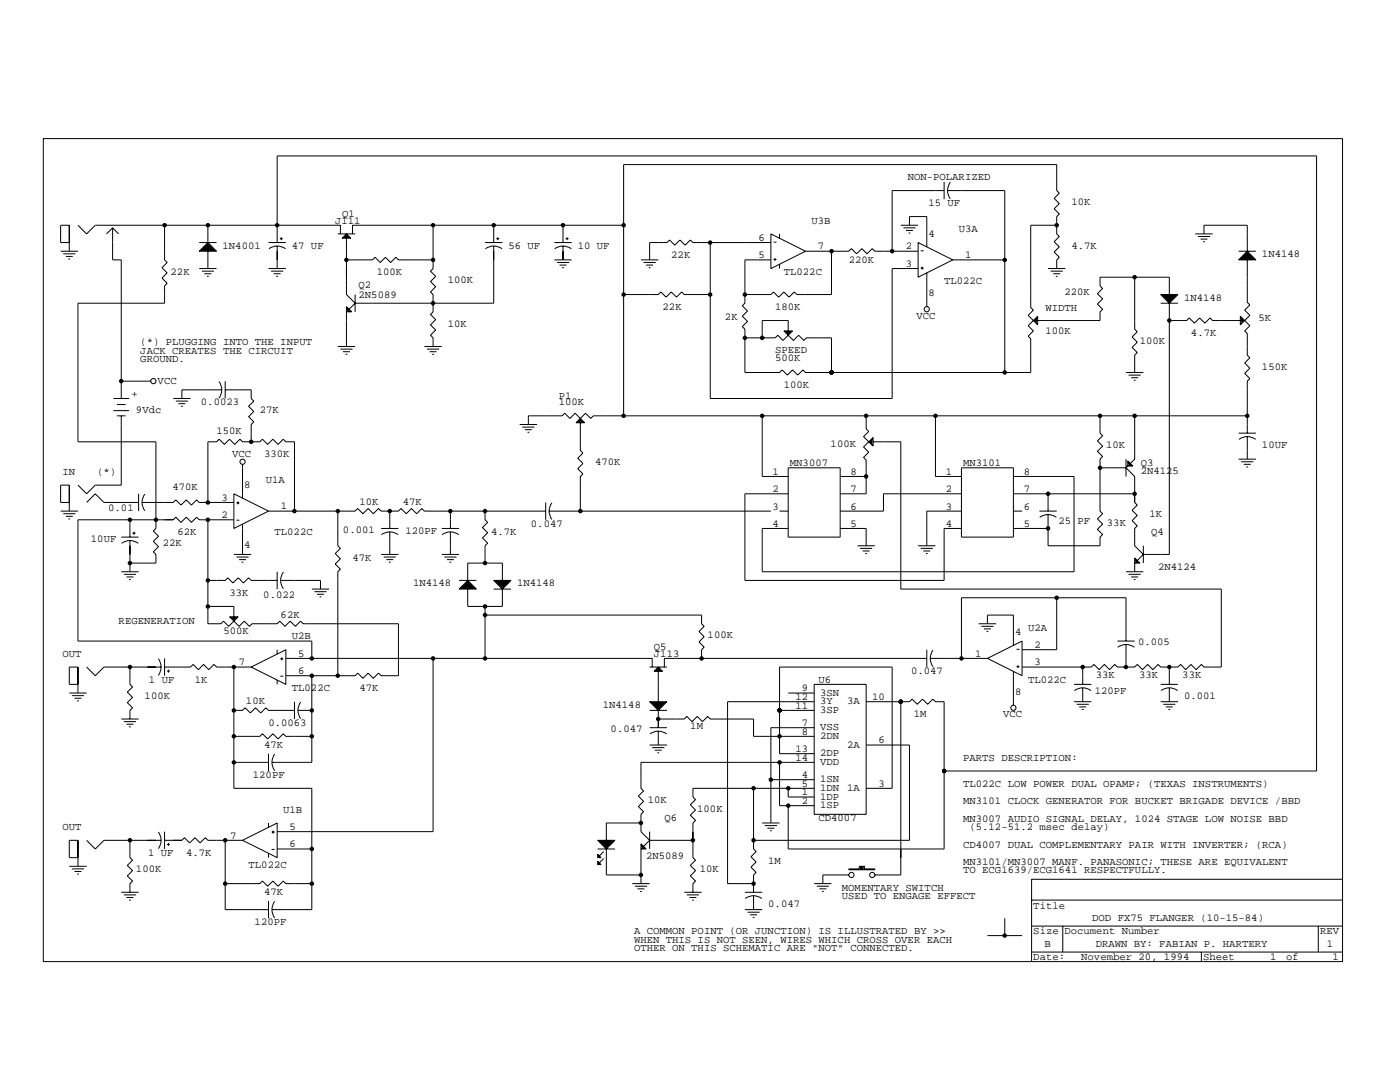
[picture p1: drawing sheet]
<svg xmlns="http://www.w3.org/2000/svg" width="279mm" height="216mm" viewBox="0 0 279 216" stroke-linecap="round" stroke-linejoin="round" font-family="sans-serif">
<g fill="none" stroke="#000" stroke-width=".2">
<path d="M8.6 27.7h259.3v164.2h-259.3zM188.4 38h-10.4v12.1M188.4 36.3v3.5M189.1 38h11.4v36.3M189.7 36.4a2.77 2.77 0 0 0 0 3.3M12.1 50.1h3.5M12.6 50.6h2.4M13.1 51.2h1.4M13.7 51.7h.3M13.8 48.4h-1.7v-3.5h1.7v5.2M15.6 44.9l1.7 1.8 1.7-1.8h48.9v1.8M22.5 45.5v6.4h1.7v27.6"/>
<path d="M22.5 45.5l1.2 1.2M22.5 45.5l-1.2 1.2M32.8 44.9v7l.6 .5-1.1 1 1.1 1.1-1.1 1 1.1 1-.6 .5v3.5h-17.2v27.7h15.5v17.2l-.5 .6 1 1-1 1 1 1.1-1 1 .5 .5v1.8h-5.2M39.8 48.4h3.4M39.8 53.6h3.4M40.1 50h2.8M40.3 49.8h2.4M40.3 54.1h2.4M40.4 49.6h2.1M40.6 49.4h1.8M40.8 49.3h1.4M40.8 54.6h1.4"/>
<path d="M41 49.1h1M41.1 48.9h.7M41.3 48.7h.4M41.3 55.1h.4M41.5 48.6h.1M41.5 48.4l1.7 1.7h-3.4zM41.5 44.9v3.5M41.5 50.1v3.5M53.6 48.4h3.4M53.6 53.6h3.4M53.7 49.6a2.77 2.77 0 0 1 3.3 0M54.1 54.1h2.4"/>
<path d="M54.6 54.6h1.4M55.1 55.1h.4M55.3 48.4v-17.3h207.4v122.7h-74.3M55.3 49.1v4.5M55.8 47.6h.6M56.1 47.3v.6M67.4 46.7h3.5M68.6 47.4h1.1M68.8 47.2h.7M69 47h.3M69.1 46.8h.1M69.1 46.7l.9 .8h-1.7z"/>
<path d="M69.1 51.9h5.2l.5-.6 1.1 1.1 1-1.1 1.1 1.1 1-1.1 .5 .6h6.9M69.1 47.5v11.3l1.8 1.7M70.9 58.8v3.4M86.4 44.9v8.7l-.5 .5 1 1-1 1.1 1 1-1 1.1 .5 .5v3.4l-.5 .5 1 1.1-1 1 1 1.1-1 1 .5 .5v1.7M96.8 48.4h3.5M96.9 49.6a2.77 2.77 0 0 1 3.3 0M98.5 49.1v11.4h-27.6M98.5 44.9v3.5M99 47.6h.6M99.3 47.3v.6M110.6 51.9h3.5M110.6 48.4h3.5"/>
<path d="M110.7 49.6a2.77 2.77 0 0 1 3.3 0M111.1 52.4h2.5M111.7 52.9h1.4M112.2 53.4h.3M112.4 44.9v3.5M112.4 49.1v2.8M112.9 47.6h.6M113.2 47.3v.6M124.5 44.9h-54.1v1.8M124.5 58.8h6.9l.5-.5 1 1 1.1-1 1 1 1-1 .6 .5h5.1M127.9 51.9h3.5M128.4 52.4h2.5"/>
<path d="M129 52.9h1.3M129.5 53.4h.3M141.7 48.4v31.1h36.3v-25.9h5.2M153.8 48.4h-15.5l-.5-.5-1.1 1-1-1-1 1-1.1-1-.5 .5h-3.5v3.5M153.8 46.7l7 3.4-7 3.5zM154.4 51.8h.6M154.4 48.3h.6M154.7 51.5v.6M155.6 46.7v.8M155.6 52.7v.9M160.8 50.1h8.6l.5-.5 1.1 1 1-1 1 1 1.1-1 .5 .5h8.6M165.9 50.1v8.7h-6.9l-.5-.5-1 1-1.1-1-1 1-1-1-.6 .5h-5.1"/>
<path d="M179.8 44.9h3.4M180.3 45.5h2.4M180.8 46h1.4M181.3 46.5h.4M181.5 44.9v-1.7h3.5v6.1M183.2 48.4l6.9 3.5-6.9 3.4zM183.8 53.5h.5M183.8 50h.5M184 53.2v.6M185 54.5v6.7M190.1 51.9h10.4M209.2 53.6h3.4"/>
<path d="M209.7 54.1h2.4M210.2 54.6h1.4M210.7 55.1h.4M210.9 44.9h-5.2v16.5l.5 .5-1 1 1.9 1.9v-1.7l-1.9 1.9 1 1-1 1.1 .5 .5v6.7h-44.9l-.6-.5-1 1-1-1-1.1 1-1-1-.5 .5h-6.9v-8.6l-.6-.5 1.1-1.1-1.1-1 1.1-1-1.1-1.1 .6-.5v-8.6h5.1M210.9 53.6v-1.7l.5-.6-1-1 1-1-1-1.1 1-1-.5-.5v-3.5l.5-.5-1-1 1-1.1-1-1 1-1.1-.5-.5v-5.2h-86.4v50.2M226.4 55.3v10.4l.6 .5-1.1 1 1.1 1.1-1.1 1 1.1 1.1-.6 .5v3.4M231.6 58.8h3.5l-1.7 1.7zM232 58.9h2.7M232.2 59.1h2.4M232.3 59.3h2.1M232.5 59.5h1.7M232.7 59.6h1.4"/>
<path d="M232.8 59.8h1.1M233 60h.7M233.4 58.8v-3.5h-13.9v1.7l.6 .6-1.1 1 1.1 1-1.1 1.1 1.1 1-.6 .5v1.8h-12.4M238.5 46.7h3.5M239.1 47.2h2.4M239.6 47.7h1.4M240.1 48.2h.3M240.3 46.7v-1.8h8.6v5.2M247.2 50.1h3.4M247.5 51.7h2.8M247.7 51.5h2.4M247.9 51.3h2.1"/>
<path d="M248.1 51.2h1.7M248.2 51h1.4M248.4 50.8h1M248.6 50.6h.7M248.7 50.5h.4M248.9 50.3h.1M248.9 50.1l1.7 1.8h-3.4zM248.9 51.9v8.4l.5 .5-1 1.1 1 1-1.9 1.9v-1.7l1.9 1.9-1 1 .5 .6v4.3l.5 .5-1 1 1 1.1-1 1 1 1-.5 .6v10.3M22.6 79.5h3.2M24.2 76.1h5.9M34.6 79.5h3.4M43.7 76.1a2.77 2.77 0 0 1 0 3.4"/>
<path d="M44.3 77.8h-8v1.7M44.9 77.8h5.2v1.7l.5 .5-1 1.1 1 1-1 1 1 1.1-.5 .5v3.5M44.9 76.1v3.4M67.4 69.1h3.5M67.9 69.7h2.5M68.5 70.2h1.3M69 70.7h.3M69.1 62.2h1.1l-1.1-1v7.9M69.3 61.5h.1M69.3 61.7h.2M69.3 61.9h.4M69.3 62.1h.5"/>
<path d="M70.9 60.5l-1.2 1.2M84.7 69.1h3.5M85.2 69.7h2.4M85.7 70.2h1.4M86.3 70.7h.3M148.7 67.4h6l.5-.5 1.1 1 1.9-1.9h-1.8l1.9 1.9 1.1-1 1 1 .5-.5h5v6.9M156.8 66.2h1M157 66.4h.6M157.1 66.6h.4M157.3 66.7h.1M157.3 66v-2h-5.2v3.4M206.4 64h.5"/>
<path d="M206.6 63.8h.3M206.6 64.1h.3M206.7 63.6h.2M206.7 64.3h.2M206.9 63.4h.1M206.9 64.5h.1M224.7 74.3h3.5M225.2 74.8h2.5M225.8 75.4h1.3M226.3 75.9h.3M231.6 60.5h3.5M233.2 60.2h.3"/>
<path d="M233.4 60.3h.1M233.4 64h3.4l.5-.6 1.1 1.1 1-1.1 1 1.1 1.1-1.1 .5 .6h5.5M233.4 60.5v50.1h-5.2M247.7 63.4h.1M247.7 64.5h.1M247.7 64h.5M247.7 63.6h.2M247.7 63.8h.4M247.7 64.1h.4M247.7 64.3h.2M22.6 81.9h3.2M23.3 83h1.8"/>
<path d="M23.3 80.7h1.8M24.2 83v13.8h-5.2l-1.7 1.7-1.7-1.7M27.7 98.5v3.5M28.9 98.6a2.77 2.77 0 0 0 0 3.3M35.1 80h2.4M35.6 80.6h1.4M36.1 81.1h.4M46.7 98.5l6.9 3.5-6.9 3.4zM48.4 92.7v6.7M103.7 84.7h3.5M104.2 85.2h2.5M104.8 85.7h1.3"/>
<path d="M105.3 86.3h.3M115.3 84.2h1M115.5 84h.7M115.6 83.8h.4M115.8 83.7h.1M115.8 84.4v5.5l.5 .5-1 1 1 1.1-1 1 1 1.1-.5 .5v6.9M152.1 83v12.1h5.2M157.3 93.3h10.4v13.9h-10.4zM157.3 98.5h-8.6v17.3h39.7v-10.4h3.5M167.7 95.1h5.2M172.9 83v2.6l.5 .5-1.1 1 1.9 1.9v-1.7l-1.9 1.9 1.1 1-1.1 1.1 .6 .5v6.7h-5.2M173.6 88.2h.5"/>
<path d="M173.7 88h.4M173.7 88.3h.4M173.9 87.8h.2M173.9 88.5h.2M174.1 87.6h.1M174.1 88.7h.1M174.2 88.2h5.6v29.3h63.9v15.6h-3.4l-.5-.5-1.1 1-1-1-1.1 1-1-1-.5 .5h-3.5l-.5-.5-1 1-1.1-1-1 1-1-1-.6 .5h-3.4l-.5-.5-1.1 1-1-1-1 1-1.1-1-.5 .5h-13.8M186.7 83v12.1h5.2M191.9 93.3h10.3v13.9h-10.3zM191.9 98.5h-15.6v3.5h-8.6M202.2 95.1h12.1v19h-62.2v-8.7h5.2M202.2 98.5h24.2"/>
<path d="M209.2 98.5v3.5M219.5 93.3h5.2M219.5 83v3.4l.6 .5-1.1 1.1 1.1 1-1.1 1.1 1.1 1-.6 .5v10.4l.6 .5-1.1 1 1.1 1.1-1.1 1 1.1 1.1-.6 .5v1.7h-10.3v-6.2M224.7 93.3l1.7 1.8v5.2l.6 .5-1.1 1 1.1 1.1-1.1 1 1.1 1-.6 .5v3.5l1.8 1.7M224.7 91.6v3.5M225.1 92l1 1h-1zM225.1 93l-.4 .3M225.2 92.3h.1M225.2 92.5h.2M225.2 92.7h.4M225.2 92.8h.6M226.4 83v8.6l-.8 .9"/>
<path d="M247.2 86.4h3.4M247.2 91.6h3.4M247.3 87.7a2.77 2.77 0 0 1 3.3 0M247.7 92.1h2.4M248.2 92.7h1.4M248.7 93.2h.4M248.9 83h-130.5l-.5 .5-1-1-1.9 1.9h1.7l-1.9-1.9-1.1 1-1-1-.5 .5h-6.8v1.7M248.9 87.1v4.5M12.1 102h3.5M12.6 102.5h2.4M13.1 103h1.4M13.7 103.5h.3"/>
<path d="M13.8 100.3h-1.7v-3.5h1.7v5.2M17.3 100.3l1.7-1.8 1.7 1.8h7M24.2 114.1h3.5M24.2 107.2h3.5M24.3 108.4a2.77 2.77 0 0 1 3.3 0M24.7 114.6h2.4M25.2 115.1h1.4M25.8 115.6h.3M25.9 103.7v3.5M25.9 107.9v6.2M26.4 106.4h.6M26.7 106.1v.6"/>
<path d="M28.3 100.3h6.3l.5-.6 1 1.1 1.1-1.1 1 1.1 1-1.1 .6 .6h6.9M41.5 100.3v-12.1h1.7l.5-.6 1.1 1.1 1-1.1 1 1.1 1.1-1.1 .5 .6h3.5l.5-.6 1 1.1 1.1-1.1 1 1.1 1-1.1 .5 .6h1.8v13.8M41.5 115.8h3.4l.6-.5 1 1 1-1 1.1 1 1-1 .5 .5h5.2M41.5 103.7v20.8h2.6l.5-.6 1 1.1 1.9-1.9h-1.7l1.9 1.9 1-1.1 1.1 1.1 .5-.5h5l.5-.6 1.1 1.1 1-1.1 1 1.1 1.1-1.1 .5 .6h19v10.3h-3.4l-.6-.5-1 1.1-1-1.1-1.1 1.1-1-1.1-.5 .5h-13.9M46.7 110.6h3.4M46.7 103.7h-6.9l-.6-.5-1 1-1-1-1.1 1-1-1-.5 .5h-19v24.2h46.6v3.5M47.2 100.3h.6M47.2 103.8h.6M47.2 111.1h2.4M47.5 100.1v.5M47.7 111.7h1.4M48.2 112.2h.4"/>
<path d="M48.4 104.6v6M53.6 102h17.3l.5-.5 1 1 1.1-1 1 1 1-1 .6 .5h3.4l.5-.5 1.1 1 1-1 1 1 1.1-1 .5 .5h24.2M55.3 114.1v3.4M56 115.8h8v1.7M56.6 114.2a2.77 2.77 0 0 0 0 3.3M62.2 117.5h3.5M62.7 118.1h2.5M63.3 118.6h1.4M63.8 119.1h.3M67.4 102v6.9l.5 .5-1 1.1 1 1-1 1 1 1.1-.5 .5v20.7M76.1 105.4h3.4M76.1 110.6h3.4"/>
<path d="M76.1 106.7a2.77 2.77 0 0 1 3.4 0M76.6 111.1h2.4M77.1 111.7h1.4M77.6 112.2h.4M77.8 102v3.4M77.8 106.1v4.5M88.2 105.4h3.4M88.2 110.6h3.4M88.2 106.7a2.77 2.77 0 0 1 3.4 0M88.7 111.1h2.4M89.2 111.7h1.4M89.7 112.2h.4"/>
<path d="M89.9 102v3.4M89.9 106.1v4.5M91.6 115.8h3.5M92 117.4h2.7M92.1 117.2h2.5M92.3 117h2.1M92.5 116.9h1.7M92.7 116.7h1.3M92.8 116.5h1.1M93 116.3h.7M93.2 116.2h.3M93.3 116h.1"/>
<path d="M93.3 115.8v-3.4h7v3.4M93.3 117.5v3.5h7v-3.5M93.3 115.8l1.8 1.7h-3.5zM96.8 102v1.7l.5 .5-1 1.1 1 1-1 1 1 1.1-.5 .5v3.5M98.5 115.8h3.5l-1.7 1.7zM98.5 117.5h3.5M98.9 116h2.7M99 116.2h2.5M99.2 116.3h2.1M99.4 116.5h1.7M99.6 116.7h1.4M99.7 116.9h1.1"/>
<path d="M99.9 117h.7M100.1 117.2h.3M100.3 117.4h.1M108.9 100.3v3.4M109.6 102h44.2M110.2 100.3a2.77 2.77 0 0 0 0 3.4M155.6 102h1.7M167.7 105.4h5.2v3.5M171.1 108.9h3.5M171.7 109.4h2.4M172.2 109.9h1.4M172.7 110.5h.3"/>
<path d="M183.2 108.9h3.5M183.8 109.4h2.4M184.3 109.9h1.4M184.8 110.5h.3M191.9 102h-6.9v6.9M202.2 102h1.8M202.2 105.4h7M207.4 102h3.5M207.5 103.2a2.77 2.77 0 0 1 3.3 0M210.9 119.3v10.3h-6.9M224.7 114.1h3.5M225.2 114.6h2.5"/>
<path d="M225.8 115.1h1.3M226.3 115.6h.3M226.4 112.4h1.1l-1.1-1.1v2.8M226.6 111.7h.1M226.6 111.8h.2M226.6 112h.4M226.6 112.2h.5M228.2 110.6l-1.2 1.2M228.2 108.9v3.5M13.8 138.3h3.5M14.3 138.8h2.5M14.9 139.3h1.3"/>
<path d="M15.4 139.8h.3M15.6 136.6h-1.8v-3.5h1.8v5.2M17.3 133.1l1.7 1.7 1.7-1.7h11.5M25.9 133.1v3.5l.5 .5-1 1 1 1.1-1 1 1 1-.5 .5v1.8M31.6 131.4a2.77 2.77 0 0 1 0 3.4M32.8 133.1h5.2l.5-.5 1.1 1 1-1 1.1 1 1-1 .5 .5h6.9M32.8 131.4v3.4M33.3 133.9h.6M33.6 133.6v.6M41.5 121h5.2v2.1M46.2 123.2h1M46.3 123.4h.7"/>
<path d="M46.5 123.6h.3M46.7 123.8h.1M46.7 133.1v24.2h15.5v24.2h-7.9M50.1 133.1l6.9-3.5v7zM55.3 129.6v.9M55.3 135.7v.9M55.9 131.5h.6M55.9 134.9h.6M56.2 131.2v.6M57 131.4h73.2v1.7M62.2 134.8v17.3h-7.9M86.4 131.4v34.5h-31.1"/>
<path d="M96.8 122.7h43.2v1.8l.5 .5-1 1 1 1.1-1 1 1 1-.5 .5v1.8M96.8 121v10.4M129.6 133.1h3.5M130.9 133.8h1M131 133.6h.7M131.2 133.4h.3M131.4 133.3h.1M131.4 134v6M131.4 133.1l.8 .9h-1.7zM157.3 138.3h5.2M162.5 136.6h10.4v25.9h-10.4zM185 131.4h-52.4v1.7"/>
<path d="M185 129.6v3.5M185.7 131.4h11.4M186.2 129.7a2.77 2.77 0 0 0 0 3.3M195.3 124.5h3.5M195.9 125h2.4M196.4 125.5h1.4M196.9 126h.3M197.1 124.5v-1.8h5.1v6.1M197.1 131.4l6.9-3.5v6.9zM202.2 134v6.7M202.9 133h.6M202.9 129.6h.6"/>
<path d="M203.2 132.7v.6M214.3 136.6h3.5M214.4 137.8a2.77 2.77 0 0 1 3.3 0M216.1 133.1v3.5M216.1 137.3v2.7M223 127.9h3.4M223.1 129.2a2.77 2.77 0 0 1 3.3 0M224.7 127.9v-8.6h-32.8v12.1M224.7 128.6v4.5M231.6 136.6h3.5M231.7 137.8a2.77 2.77 0 0 1 3.3 0M233.4 133.1v3.5"/>
<path d="M233.4 137.3v2.7M24.2 143.5h3.5M24.7 144h2.4M25.2 144.5h1.4M25.8 145h.3M46.7 146.9h5.2l.5-.5 1 1.1 1.1-1.1 1 1.1 1-1.1 .5 .5h5.2M46.7 141.7h1.7l.5-.5 1.1 1.1 1-1.1 1 1.1 1.1-1.1 .5 .5h5.2M46.7 152.1h6.9M53.6 150.4v3.4M54.8 150.5a2.77 2.77 0 0 0 0 3.3M58.8 140v3.5M59.5 141.7h2.7"/>
<path d="M60 140.1a2.77 2.77 0 0 0 0 3.3M129.6 140h3.5l-1.7 1.7zM129.6 148.7h3.5M129.6 145.2h3.5M129.6 141.7h3.5M129.7 146.5a2.77 2.77 0 0 1 3.3 0M130 140.2h2.8M130.2 149.2h2.4M130.2 140.4h2.4M130.3 140.5h2.1M130.5 140.7h1.7M130.7 149.7h1.4"/>
<path d="M130.7 140.9h1.4M130.9 141.1h1M131 141.2h.7M131.2 150.2h.3M131.2 141.4h.3M131.4 141.6h.1M131.4 143.5h5.2l.5-.5 1 1 1.1-1 1 1 1-1 .5 .5h8.7v3.4h12.1M131.4 141.7v3.5M131.4 145.9v2.8M150.4 157.3v12.1l.5 .5-1 1.1 1 1-1 1 1 1.1-.5 .5v3.4M153.8 155.6h8.7M155.6 141.7h6.9"/>
<path d="M155.6 152.1v8.7h6.9M157.3 157.3v1.7h5.2M162.5 150.4h-6.9v-17.3h22.4v24.2h-5.1M162.5 140h-17.3v36.3h5.2M162.5 145.2h-8.7v19M162.5 152.1h-34.6v5.2l.5 .5-1 1.1 1 1-1 1 1 1.1-.5 .5v3.4l1.7 1.8M162.5 157.3h-24.2v1.7l.5 .6-1 1 1 1-1 1.1 1 1-.5 .5v6.9l.5 .6-1 1 1 1-1 1.1 1 1-.5 .5v1.7M172.9 140h8.6l.5-.5 1.1 1 1-1 1 1 1.1-1 .5 .5h1.7v29.4h-31.1v-8.6M172.9 148.7h8.6v19h-31.1M179.8 140v34.6h-5.2M214.3 140h3.5M214.9 140.5h2.4"/>
<path d="M215.4 141.1h1.4M215.9 141.6h.3M231.6 140h3.5M232.2 140.5h2.4M232.7 141.1h1.4M233.2 141.6h.3M13.8 172.9h3.5M14.3 173.4h2.5M14.9 173.9h1.3M15.4 174.4h.3M15.6 171.1h-1.8v-3.4h1.8v5.2M17.3 167.7l1.7 1.7 1.7-1.7h11.5"/>
<path d="M24.2 178h3.5M24.7 178.6h2.4M25.2 179.1h1.4M25.8 179.6h.3M25.9 167.7v3.4l.5 .6-1 1 1 1-1 1.1 1 1-.5 .5v1.7M31.6 166a2.77 2.77 0 0 1 0 3.3M32.8 167.7h3.5l.5-.5 1.1 1 1-1 1 1 1.1-1 .5 .5h6.9M32.8 165.9v3.5M33.3 168.5h.6M33.6 168.2v.6M44.9 176.3h7l.5-.5 1 1 1.1-1 1 1 1-1 .5 .5h5.2M44.9 167.7v13.8h8.7"/>
<path d="M48.4 167.7l6.9-3.5v6.9zM53.6 164.2v.9M53.6 170.3v.8M53.6 179.8v3.4M54.2 166h.6M54.2 169.5h.6M54.5 165.7v.6M54.8 179.8a2.77 2.77 0 0 0 0 3.4M55.3 169.4h6.9M119.3 169.4h3.4M119.3 167.7h3.4l-1.7 1.7zM119.3 170.4l.7 .7h-.7z"/>
<path d="M119.3 171.8l.7 .7h-.7zM119.4 170.8h.1M119.4 172.2h.1M119.4 171h.2M119.4 172.3h.2M119.6 167.8h2.8M119.8 168h2.4M120 168.2h2M120.1 168.4h1.8M120.3 168.5h1.4M120.5 169.9l-.9 .9M120.5 171.3l-.9 .9"/>
<path d="M120.5 168.7h1M120.7 168.9h.6M120.8 169.1h.4M121 169.2h.1M121 169.4v5.2h6.9M126.2 176.3h3.4M126.7 176.8h2.4M127.2 177.4h1.4M127.7 177.9h.4M127.9 169.4h1.1l-1.1-1v7.9M127.9 164.2h-6.9v3.5M128.1 168.7h.1"/>
<path d="M128.1 168.9h.2M128.1 169.1h.3M128.1 169.2h.5M129.6 167.7h8.7M129.6 165.9v3.5M129.6 167.7l-1.2 1.2M136.6 178h3.4M137.1 178.6h2.4M137.6 179.1h1.4M138.1 179.6h.4M148.7 178h3.4M148.7 179.3a2.77 2.77 0 0 1 3.4 0"/>
<path d="M150.4 178.7v2.8M152.1 164.2h3.5M152.6 164.7h2.5M153.2 165.3h1.3M153.7 165.8h.3M162.5 176.3h3.4M163 176.8h2.4M163.5 177.4h1.4M164 177.9h.4M169.4 174.6h-5.2v1.7M169.4 173.4h2.1v-.5h1v.5h2.1v.2h-5.2zM171.7 173.4h.6"/>
<path d="M171.7 173h.6M171.7 173.2h.6M205.9 179.6h62M267.9 175.5h-62v16.4M148.7 181.5h3.4M149.2 182h2.4M149.7 182.5h1.4M150.2 183.1h.4M197.1 186.7h6.9M200.5 183.2v3.5M205.9 190h62M205.9 184.8h62"/>
<path d="M212.1 184.8v5.2M239.8 190v1.9M263.1 184.8v5.2"/>
<circle cx="32.9" cy="44.9" r=".35"/>
<circle cx="32.9" cy="44.9" r=".17"/>
<circle cx="41.5" cy="44.9" r=".35"/>
<circle cx="41.5" cy="44.9" r=".17"/>
<circle cx="55.3" cy="44.9" r=".35"/>
<circle cx="55.3" cy="44.9" r=".17"/>
<circle cx="69.1" cy="51.9" r=".35"/>
<circle cx="69.1" cy="51.9" r=".17"/>
<circle cx="86.4" cy="44.9" r=".35"/>
<circle cx="86.4" cy="51.9" r=".35"/>
<circle cx="86.4" cy="51.9" r=".17"/>
<circle cx="86.4" cy="44.9" r=".17"/>
<circle cx="98.5" cy="44.9" r=".35"/>
<circle cx="98.5" cy="44.9" r=".17"/>
<circle cx="112.4" cy="44.9" r=".35"/>
<circle cx="112.4" cy="44.9" r=".17"/>
<circle cx="124.5" cy="58.8" r=".35"/>
<circle cx="124.5" cy="44.9" r=".35"/>
<circle cx="124.5" cy="44.9" r=".17"/>
<circle cx="124.5" cy="58.8" r=".17"/>
<circle cx="141.7" cy="58.8" r=".35"/>
<circle cx="141.7" cy="48.4" r=".35"/>
<circle cx="141.7" cy="48.4" r=".17"/>
<circle cx="141.7" cy="58.8" r=".17"/>
<circle cx="148.7" cy="58.8" r=".35"/>
<circle cx="148.7" cy="58.8" r=".17"/>
<circle cx="165.9" cy="50.1" r=".35"/>
<circle cx="165.9" cy="50.1" r=".17"/>
<circle cx="178.1" cy="50.1" r=".35"/>
<circle cx="178.1" cy="50.1" r=".17"/>
<circle cx="200.5" cy="51.9" r=".35"/>
<circle cx="200.5" cy="51.9" r=".17"/>
<circle cx="210.9" cy="44.9" r=".35"/>
<circle cx="210.9" cy="44.9" r=".17"/>
<circle cx="226.4" cy="55.3" r=".35"/>
<circle cx="226.4" cy="55.3" r=".17"/>
<circle cx="24.2" cy="76.1" r=".35"/>
<circle cx="24.2" cy="76.1" r=".17"/>
<circle cx="30.6" cy="76.1" r=".52"/>
<circle cx="86.4" cy="60.5" r=".35"/>
<circle cx="86.4" cy="60.5" r=".17"/>
<circle cx="148.7" cy="67.4" r=".35"/>
<circle cx="148.7" cy="67.4" r=".17"/>
<circle cx="152.1" cy="67.4" r=".35"/>
<circle cx="152.1" cy="67.4" r=".17"/>
<circle cx="165.9" cy="74.3" r=".35"/>
<circle cx="165.9" cy="74.3" r=".17"/>
<circle cx="185" cy="61.7" r=".52"/>
<circle cx="200.5" cy="74.3" r=".35"/>
<circle cx="200.5" cy="74.3" r=".17"/>
<circle cx="233.4" cy="63.9" r=".35"/>
<circle cx="233.4" cy="63.9" r=".17"/>
<circle cx="48.4" cy="92.1" r=".52"/>
<circle cx="50.1" cy="88.2" r=".35"/>
<circle cx="50.1" cy="88.2" r=".17"/>
<circle cx="124.5" cy="83" r=".35"/>
<circle cx="124.5" cy="83" r=".17"/>
<circle cx="152.1" cy="83" r=".35"/>
<circle cx="152.1" cy="83" r=".17"/>
<circle cx="172.8" cy="83" r=".35"/>
<circle cx="172.8" cy="95.1" r=".35"/>
<circle cx="172.8" cy="95.1" r=".17"/>
<circle cx="172.8" cy="83" r=".17"/>
<circle cx="186.7" cy="83" r=".35"/>
<circle cx="186.7" cy="83" r=".17"/>
<circle cx="209.2" cy="98.5" r=".35"/>
<circle cx="209.2" cy="98.5" r=".17"/>
<circle cx="219.5" cy="83" r=".35"/>
<circle cx="219.5" cy="93.3" r=".35"/>
<circle cx="219.5" cy="93.3" r=".17"/>
<circle cx="219.5" cy="83" r=".17"/>
<circle cx="226.4" cy="83" r=".35"/>
<circle cx="226.4" cy="98.5" r=".35"/>
<circle cx="226.4" cy="98.5" r=".17"/>
<circle cx="226.4" cy="83" r=".17"/>
<circle cx="248.9" cy="83" r=".35"/>
<circle cx="248.9" cy="83" r=".17"/>
<circle cx="25.9" cy="103.7" r=".35"/>
<circle cx="25.9" cy="112.4" r=".35"/>
<circle cx="25.9" cy="112.4" r=".17"/>
<circle cx="25.9" cy="103.7" r=".17"/>
<circle cx="31.1" cy="103.7" r=".35"/>
<circle cx="31.1" cy="103.7" r=".17"/>
<circle cx="41.5" cy="100.3" r=".35"/>
<circle cx="41.5" cy="103.7" r=".35"/>
<circle cx="41.5" cy="115.8" r=".35"/>
<circle cx="41.5" cy="115.8" r=".17"/>
<circle cx="41.5" cy="103.7" r=".17"/>
<circle cx="41.5" cy="100.3" r=".17"/>
<circle cx="58.8" cy="102" r=".35"/>
<circle cx="58.8" cy="102" r=".17"/>
<circle cx="67.4" cy="102" r=".35"/>
<circle cx="67.4" cy="102" r=".17"/>
<circle cx="77.8" cy="102" r=".35"/>
<circle cx="77.8" cy="102" r=".17"/>
<circle cx="89.9" cy="102" r=".35"/>
<circle cx="89.9" cy="102" r=".17"/>
<circle cx="96.8" cy="102" r=".35"/>
<circle cx="96.8" cy="112.4" r=".35"/>
<circle cx="96.8" cy="102" r=".17"/>
<circle cx="96.8" cy="112.4" r=".17"/>
<circle cx="115.8" cy="102" r=".35"/>
<circle cx="115.8" cy="102" r=".17"/>
<circle cx="209.2" cy="105.4" r=".35"/>
<circle cx="209.2" cy="105.4" r=".17"/>
<circle cx="210.9" cy="119.3" r=".35"/>
<circle cx="210.9" cy="119.3" r=".17"/>
<circle cx="25.9" cy="133.1" r=".35"/>
<circle cx="25.9" cy="133.1" r=".17"/>
<circle cx="41.5" cy="121" r=".35"/>
<circle cx="41.5" cy="121" r=".17"/>
<circle cx="46.7" cy="133.1" r=".35"/>
<circle cx="46.7" cy="133.1" r=".17"/>
<circle cx="62.2" cy="134.8" r=".35"/>
<circle cx="62.2" cy="131.4" r=".35"/>
<circle cx="62.2" cy="131.4" r=".17"/>
<circle cx="62.2" cy="134.8" r=".17"/>
<circle cx="67.4" cy="134.8" r=".35"/>
<circle cx="67.4" cy="134.8" r=".17"/>
<circle cx="86.4" cy="131.4" r=".35"/>
<circle cx="86.4" cy="131.4" r=".17"/>
<circle cx="96.8" cy="121" r=".35"/>
<circle cx="96.8" cy="131.4" r=".35"/>
<circle cx="96.8" cy="122.7" r=".35"/>
<circle cx="96.8" cy="131.4" r=".17"/>
<circle cx="96.8" cy="121" r=".17"/>
<circle cx="96.8" cy="122.7" r=".17"/>
<circle cx="140" cy="131.4" r=".35"/>
<circle cx="140" cy="131.4" r=".17"/>
<circle cx="191.9" cy="131.4" r=".35"/>
<circle cx="191.9" cy="131.4" r=".17"/>
<circle cx="216.1" cy="133.1" r=".35"/>
<circle cx="216.1" cy="133.1" r=".17"/>
<circle cx="224.7" cy="133.1" r=".35"/>
<circle cx="224.7" cy="133.1" r=".17"/>
<circle cx="233.4" cy="133.1" r=".35"/>
<circle cx="233.4" cy="133.1" r=".17"/>
<circle cx="46.7" cy="152.1" r=".35"/>
<circle cx="46.7" cy="141.8" r=".35"/>
<circle cx="46.7" cy="146.9" r=".35"/>
<circle cx="46.7" cy="141.8" r=".17"/>
<circle cx="46.7" cy="146.9" r=".17"/>
<circle cx="46.7" cy="152.1" r=".17"/>
<circle cx="62.2" cy="141.8" r=".35"/>
<circle cx="62.2" cy="146.9" r=".35"/>
<circle cx="62.2" cy="141.8" r=".17"/>
<circle cx="62.2" cy="146.9" r=".17"/>
<circle cx="131.4" cy="143.5" r=".35"/>
<circle cx="131.4" cy="143.5" r=".17"/>
<circle cx="150.4" cy="157.3" r=".35"/>
<circle cx="150.4" cy="157.3" r=".17"/>
<circle cx="153.8" cy="155.6" r=".35"/>
<circle cx="153.8" cy="155.6" r=".17"/>
<circle cx="155.6" cy="152.1" r=".35"/>
<circle cx="155.6" cy="141.8" r=".35"/>
<circle cx="155.6" cy="146.9" r=".35"/>
<circle cx="155.6" cy="141.8" r=".17"/>
<circle cx="155.6" cy="146.9" r=".17"/>
<circle cx="155.6" cy="152.1" r=".17"/>
<circle cx="157.3" cy="157.3" r=".35"/>
<circle cx="157.3" cy="157.3" r=".17"/>
<circle cx="179.8" cy="140" r=".35"/>
<circle cx="179.8" cy="140" r=".17"/>
<circle cx="188.4" cy="153.8" r=".35"/>
<circle cx="188.4" cy="153.9" r=".17"/>
<circle cx="202.2" cy="141.2" r=".52"/>
<circle cx="25.9" cy="167.7" r=".35"/>
<circle cx="25.9" cy="167.7" r=".17"/>
<circle cx="44.9" cy="167.7" r=".35"/>
<circle cx="44.9" cy="176.3" r=".35"/>
<circle cx="45" cy="167.7" r=".17"/>
<circle cx="45" cy="176.3" r=".17"/>
<circle cx="62.2" cy="169.4" r=".35"/>
<circle cx="62.2" cy="176.3" r=".35"/>
<circle cx="62.2" cy="169.4" r=".17"/>
<circle cx="62.2" cy="176.3" r=".17"/>
<circle cx="127.9" cy="164.2" r=".35"/>
<circle cx="127.9" cy="174.6" r=".35"/>
<circle cx="127.9" cy="174.6" r=".17"/>
<circle cx="127.9" cy="164.2" r=".17"/>
<circle cx="138.3" cy="167.7" r=".35"/>
<circle cx="138.3" cy="167.7" r=".17"/>
<circle cx="150.4" cy="176.3" r=".35"/>
<circle cx="150.4" cy="167.7" r=".35"/>
<circle cx="150.4" cy="167.7" r=".17"/>
<circle cx="150.4" cy="176.3" r=".17"/>
<circle cx="157.3" cy="160.8" r=".35"/>
<circle cx="157.3" cy="160.8" r=".17"/>
<circle cx="169.9" cy="174.6" r=".52"/>
<circle cx="174.1" cy="174.6" r=".52"/>
<circle cx="200.5" cy="186.7" r=".35"/>
<circle cx="200.5" cy="186.7" r=".17"/>
</g>
<g font-size="2.1">
<text x="181.2" y="36">NON-POLARIZED</text>
<text x="185.3" y="41.1">15 UF</text>
<text x="213.8" y="41">10K</text>
<text x="66.9" y="44.6">J111</text>
<text x="68.3" y="43.2">Q1</text>
<text x="162" y="44.6">U3B</text>
<text x="185.3" y="47.2">4</text>
<text x="191.4" y="46.3">U3A</text>
<text x="44.4" y="49.6">1N4001</text>
<text x="58.3" y="49.6">47 UF</text>
<text x="101.5" y="49.6">56 UF</text>
<text x="115.3" y="49.6">10 UF</text>
<text x="134" y="51.5">22K</text>
<text x="151.4" y="51.5">5</text>
<text x="151.4" y="48.1">6</text>
<text x="163.2" y="49.8">7</text>
<text x="169.4" y="52.5">220K</text>
<text x="180.8" y="53.2">3</text>
<text x="180.8" y="49.8">2</text>
<text x="192.6" y="51.5">1</text>
<text x="213.8" y="49.6">4.7K</text>
<text x="251.9" y="51.3">1N4148</text>
<text x="34.1" y="54.8">22K</text>
<text x="71.6" y="57.6">Q2</text>
<text x="71.6" y="59.5">2N5089</text>
<text x="75.2" y="55">100K</text>
<text x="89.4" y="56.5">100K</text>
<text x="156.4" y="55">TL022C</text>
<text x="185.3" y="59.1">8</text>
<text x="188.4" y="56.7">TL022C</text>
<text x="212.4" y="58.9">220K</text>
<text x="236.3" y="60">1N4148</text>
<text x="89.4" y="65.2">10K</text>
<text x="132.2" y="61.9">22K</text>
<text x="144.7" y="63.8">2K</text>
<text x="154.7" y="61.9">180K</text>
<text x="182.9" y="63.6">VCC</text>
<text x="208.6" y="62.1">WIDTH</text>
<text x="251.2" y="64.1">5K</text>
<text x="28" y="70.6">JACK CREATES THE CIRCUIT</text>
<text x="28" y="68.9">(*) PLUGGING INTO THE INPUT</text>
<text x="154.7" y="70.5">SPEED</text>
<text x="208.6" y="66.7">100K</text>
<text x="227.5" y="68.6">100K</text>
<text x="237.7" y="67.1">4.7K</text>
<text x="28" y="72.3">GROUND.</text>
<text x="31.5" y="76.6">VCC</text>
<text x="154.7" y="72.1">500K</text>
<text x="156.4" y="77.4">100K</text>
<text x="251.9" y="73.8">150K</text>
<text x="26.3" y="79.2">+</text>
<text x="27.1" y="82.5">9Vdc</text>
<text x="40.1" y="80.9">0.0023</text>
<text x="51.9" y="82.5">27K</text>
<text x="111.5" y="79.5">P1</text>
<text x="111.5" y="80.9">100K</text>
<text x="43.2" y="86.6">150K</text>
<text x="165.8" y="89.2">100K</text>
<text x="220.7" y="89.4">10K</text>
<text x="251.9" y="89.4">10UF</text>
<text x="12.4" y="94.8">IN</text>
<text x="19.4" y="94.8">(*)</text>
<text x="46.3" y="91.3">VCC</text>
<text x="52.7" y="91.3">330K</text>
<text x="118.8" y="92.8">470K</text>
<text x="154.2" y="94.8">1</text>
<text x="157.6" y="93.1">MN3007</text>
<text x="169.7" y="94.8">8</text>
<text x="188.8" y="94.8">1</text>
<text x="192.2" y="93.1">MN3101</text>
<text x="204.3" y="94.8">8</text>
<text x="227.7" y="93">Q3</text>
<text x="227.7" y="94.6">2N4125</text>
<text x="21.6" y="102">0.01</text>
<text x="34.4" y="97.8">470K</text>
<text x="44.2" y="99.9">3</text>
<text x="48.7" y="97.3">8</text>
<text x="53.1" y="96.5">U1A</text>
<text x="56.1" y="101.6">1</text>
<text x="71.7" y="100.8">10K</text>
<text x="80.4" y="100.8">47K</text>
<text x="154.2" y="98.2">2</text>
<text x="154.2" y="101.7">3</text>
<text x="169.7" y="101.7">6</text>
<text x="169.7" y="98.2">7</text>
<text x="188.8" y="98.2">2</text>
<text x="188.8" y="101.7">3</text>
<text x="204.3" y="101.7">6</text>
<text x="204.3" y="98.2">7</text>
<text x="35.4" y="106.8">62K</text>
<text x="44.2" y="103.4">2</text>
<text x="54.8" y="106.8">TL022C</text>
<text x="68.5" y="106.3">0.001</text>
<text x="80.9" y="106.5">120PF</text>
<text x="98" y="106.7">4.7K</text>
<text x="106" y="105.1">0.047</text>
<text x="154.2" y="105.2">4</text>
<text x="169.7" y="105.2">5</text>
<text x="188.8" y="105.2">4</text>
<text x="204.3" y="105.2">5</text>
<text x="211.2" y="104.6">25 PF</text>
<text x="220.9" y="104.9">33K</text>
<text x="229.4" y="103.2">1K</text>
<text x="229.7" y="106.8">Q4</text>
<text x="18.2" y="108.2">10UF</text>
<text x="32.5" y="108.9">22K</text>
<text x="48.7" y="109.2">4</text>
<text x="70.4" y="111.8">47K</text>
<text x="231.1" y="113.7">2N4124</text>
<text x="45.8" y="118.9">33K</text>
<text x="52.5" y="119.3">0.022</text>
<text x="82.5" y="117">1N4148</text>
<text x="103.2" y="117">1N4148</text>
<text x="23.7" y="124.5">REGENERATION</text>
<text x="56" y="123.2">62K</text>
<text x="205.2" y="125.8">U2A</text>
<text x="12.4" y="131.1">OUT</text>
<text x="44.6" y="126.5">500K</text>
<text x="58.3" y="127.6">U2B</text>
<text x="59.5" y="131">5</text>
<text x="130.5" y="129.6">Q5</text>
<text x="130.5" y="131">J113</text>
<text x="141.2" y="127.4">100K</text>
<text x="194.6" y="131">1</text>
<text x="202.6" y="126.7">4</text>
<text x="206.5" y="129.3">2</text>
<text x="227.1" y="128.8">0.005</text>
<text x="29.7" y="136.2">1 UF</text>
<text x="38.9" y="136.2">1K</text>
<text x="47.7" y="132.8">7</text>
<text x="58.3" y="137.9">TL022C</text>
<text x="59.5" y="134.5">6</text>
<text x="71.7" y="137.9">47K</text>
<text x="160" y="137.9">9</text>
<text x="163.4" y="136.2">U6</text>
<text x="181.8" y="134.5">0.047</text>
<text x="205.2" y="136.2">TL022C</text>
<text x="206.5" y="132.8">3</text>
<text x="218.7" y="135.4">33K</text>
<text x="227.3" y="135.4">33K</text>
<text x="236" y="135.4">33K</text>
<text x="28.9" y="139.5">100K</text>
<text x="49.1" y="140.5">10K</text>
<text x="120.3" y="141.2">1N4148</text>
<text x="158.7" y="141.4">11</text>
<text x="158.7" y="139.7">12</text>
<text x="163.7" y="142.3">3SP</text>
<text x="163.7" y="140.5">3Y</text>
<text x="163.7" y="138.8">3SN</text>
<text x="169.1" y="140.5">3A</text>
<text x="174.1" y="139.7">10</text>
<text x="182.4" y="143.1">1M</text>
<text x="200.2" y="143.1">VCC</text>
<text x="202.6" y="138.6">8</text>
<text x="218.5" y="138.5">120PF</text>
<text x="236.3" y="139.5">0.001</text>
<text x="52.7" y="149.2">47K</text>
<text x="53.6" y="144.9">0.0063</text>
<text x="121.9" y="146.1">0.047</text>
<text x="137.8" y="145.5">1M</text>
<text x="160" y="146.6">8</text>
<text x="160" y="144.9">7</text>
<text x="163.7" y="147.5">2DN</text>
<text x="163.7" y="145.7">VSS</text>
<text x="169.1" y="149.2">2A</text>
<text x="175.3" y="148.3">6</text>
<text x="50.5" y="155.2">120PF</text>
<text x="158.7" y="151.8">14</text>
<text x="158.7" y="150">13</text>
<text x="160" y="155.2">4</text>
<text x="163.7" y="152.6">VDD</text>
<text x="163.7" y="150.9">2DP</text>
<text x="192.2" y="151.8">PARTS DESCRIPTION:</text>
<text x="129.3" y="160.2">10K</text>
<text x="139.2" y="162">100K</text>
<text x="160" y="160.4">2</text>
<text x="160" y="158.7">1</text>
<text x="160" y="157">5</text>
<text x="163.7" y="161.3">1SP</text>
<text x="163.7" y="159.6">1DP</text>
<text x="163.7" y="157.8">1DN</text>
<text x="163.7" y="156.1">1SN</text>
<text x="169.1" y="157.8">1A</text>
<text x="175.3" y="157">3</text>
<text x="192.2" y="160.5">MN3101 CLOCK GENERATOR FOR BUCKET BRIGADE DEVICE /BBD</text>
<text x="192.2" y="157">TL022C LOW POWER DUAL OPAMP; (TEXAS INSTRUMENTS)</text>
<text x="12.4" y="165.7">OUT</text>
<text x="45.9" y="167.3">7</text>
<text x="56.5" y="162.1">U1B</text>
<text x="57.8" y="165.6">5</text>
<text x="132.6" y="163.9">Q6</text>
<text x="163.4" y="163.9">CD4007</text>
<text x="192.2" y="163.9">MN3007 AUDIO SIGNAL DELAY, 1024 STAGE LOW NOISE BBD</text>
<text x="193.5" y="165.7">(5.12-51.2 msec delay)</text>
<text x="29.6" y="170.8">1 UF</text>
<text x="37.2" y="170.8">4.7K</text>
<text x="49.6" y="173.2">TL022C</text>
<text x="57.8" y="169.1">6</text>
<text x="129" y="171.3">2N5089</text>
<text x="153.3" y="172.3">1M</text>
<text x="192.2" y="172.6">MN3101/MN3007 MANF. PANASONIC; THESE ARE EQUIVALENT</text>
<text x="192.2" y="169.1">CD4007 DUAL COMPLEMENTARY PAIR WITH INVERTER; (RCA)</text>
<text x="27.1" y="174.1">100K</text>
<text x="52.7" y="178.6">47K</text>
<text x="139.7" y="174.1">10K</text>
<text x="168" y="177.8">MOMENTARY SWITCH</text>
<text x="168" y="179.5">USED TO ENGAGE EFFECT</text>
<text x="192.2" y="174.3">TO ECG1639/ECG1641 RESPECTFULLY.</text>
<text x="50.8" y="184.6">120PF</text>
<text x="153.3" y="181">0.047</text>
<text x="206.2" y="181.3">Title</text>
<text x="218" y="183.8">DOD FX75 FLANGER (10-15-84)</text>
<text x="126.5" y="186.4">A COMMON POINT (OR JUNCTION) IS ILLUSTRATED BY &gt;&gt;</text>
<text x="126.5" y="188.1">WHEN THIS IS NOT SEEN, WIRES WHICH CROSS OVER EACH</text>
<text x="126.5" y="189.9">OTHER ON THIS SCHEMATIC ARE &quot;NOT&quot; CONNECTED.</text>
<text x="206.2" y="191.5">Date:</text>
<text x="206.2" y="186.3">Size Document Number</text>
<text x="208.5" y="188.9">B</text>
<text x="215.8" y="191.5">November 20, 1994</text>
<text x="218.7" y="188.9">DRAWN BY: FABIAN P. HARTERY</text>
<text x="240.1" y="191.5">Sheet</text>
<text x="253.5" y="191.5">1</text>
<text x="256.7" y="191.5">of</text>
<text x="263.4" y="186.3">REV</text>
<text x="264.8" y="188.9">1</text>
<text x="265.9" y="191.5">1</text>
</g>
</svg>
